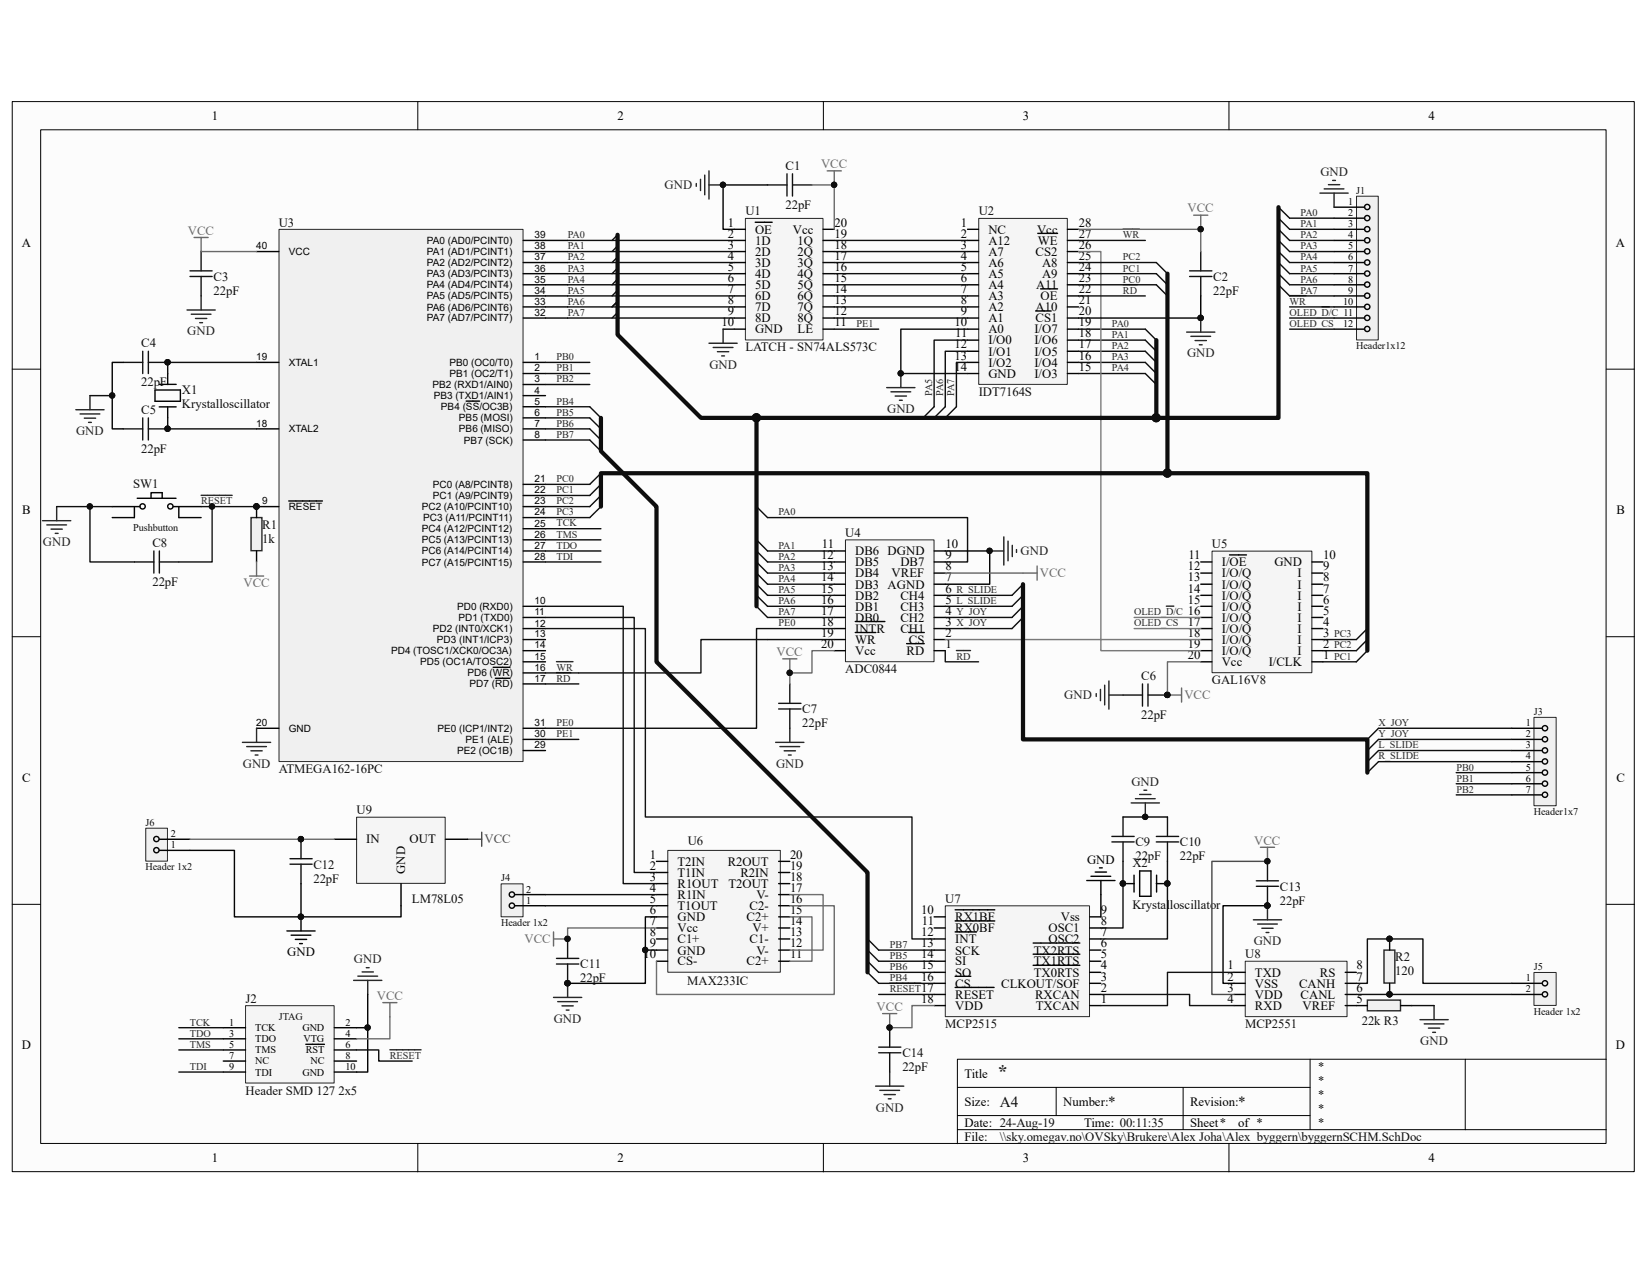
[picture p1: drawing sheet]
<svg xmlns="http://www.w3.org/2000/svg" width="279mm" height="216mm" viewBox="0 0 279 216" stroke-linecap="round" stroke-linejoin="round" font-family="sans-serif">
<path d="M2.1 17.3h275.1v181.4h-275.1z" fill="#fcfcfc"/>
<path d="M2.1 17.2h275.1v181.5h-275.1z" fill="none" stroke="#000" stroke-width=".17"/>
<path d="M6.9 22.1h265.6v171.8h-265.6z" fill="#fcfcfc"/>
<g fill="none" stroke="#000" stroke-width=".17">
<path d="M70.9 17.2v4.8M139.7 17.2v4.8M208.5 17.2v4.8M6.9 22h265.6v171.9h-265.6zM2.1 62.6h4.8M272.5 62.6h4.8M2.1 108h4.8M272.5 108h4.8M2.1 153.4h4.8M272.5 153.4h4.8M222.2 179.6v12M248.6 179.6h-86.2v14.4"/>
<path d="M272.5 179.6h-23.9v12M70.9 194v4.8M139.7 194v4.8M162.4 184.4h59.8M162.4 191.6h110.1M162.4 189.2h59.8M179.2 184.4v4.8M200.7 184.4v7.2M208.5 194v4.8"/>
</g>
<path d="M47.4 38.9h41.3v90.3h-41.3z" fill="#f0f0f0"/>
<path d="M47.3 38.9h41.4v90.3h-41.4z" fill="none" stroke="#262626" stroke-width=".17"/>
<g fill="none" stroke="#000" stroke-width=".24">
<path d="M43.5 42.7h3.8M88.8 42.7h3.7M88.8 53.9h3.7M88.8 52.1h3.7M88.8 50.2h3.7M88.8 48.3h3.7M88.8 46.4h3.7M88.8 44.5h3.7M88.8 40.8h3.7M43.5 72.7h3.8M43.5 61.5h3.8M79.1 68h2.3"/>
<path d="M88.8 70.9h3.7M88.8 72.7h3.7M88.8 74.6h3.7M88.8 61.5h3.7M88.8 63.3h3.7M88.8 65.2h3.7M88.8 67.1h3.7M88.8 69h3.7M43.5 85.9h3.8M49 85h5.7M88.8 85.9h3.7M88.8 82.1h3.7"/>
<path d="M88.8 84h3.7M88.8 87.8h3.7M88.8 89.7h3.7M88.8 91.6h3.7M88.8 93.4h3.7M88.8 95.3h3.7M83.7 113.2h2.8M84 115h2.5M88.8 102.8h3.7M88.8 106.6h3.7M88.8 104.7h3.7M88.8 108.5h3.7"/>
<path d="M88.8 110.4h3.7M88.8 112.2h3.7M88.8 114.1h3.7M88.8 116h3.7M43.5 123.5h3.8M88.8 123.5h3.7M88.8 127.3h3.7M88.8 125.4h3.7"/>
</g>
<circle cx="43.5" cy="85.9" r=".45" fill="#0e0e0e" stroke="#0e0e0e" stroke-width=".17"/>
<path d="M126.5 37.1h13.1v20.6h-13.1z" fill="#f5f5f5"/>
<path d="M126.4 37h13.2v20.7h-13.2z" fill="none" stroke="#262626" stroke-width=".17"/>
<g fill="none" stroke="#000" stroke-width=".24">
<path d="M124.6 38.9h1.8M128.1 37.7h2.9M139.6 38.9h1.9M124.6 40.8h1.8M124.6 42.7h1.8M124.6 44.5h1.8M124.6 46.4h1.8M124.6 48.3h1.8M124.6 50.2h1.8M124.6 52.1h1.8M124.6 53.9h1.8M124.6 55.8h1.8"/>
<path d="M139.6 40.8h1.9M139.6 42.7h1.9M139.6 44.5h1.9M139.6 46.4h1.9M139.6 48.3h1.9M139.6 50.2h1.9M139.6 52.1h1.9M139.6 53.9h1.9M139.6 55.8h1.9M26.3 66.1h4.3v2h-4.3zM27 69h2.9M27 65.2h2.9"/>
<path d="M28.4 63.3v1.9M28.4 69v1.9"/>
</g>
<path d="M140.3 29h2.4M141.5 29v2.4M32.9 40.3h2.4M34.1 40.3v2.4" fill="none" stroke="#6a6a6a" stroke-width=".24"/>
<g fill="#0e0e0e" stroke="#0e0e0e" stroke-width=".17">
<circle cx="141.5" cy="31.3" r=".45"/>
<circle cx="122.6" cy="31.3" r=".45"/>
<circle cx="28.4" cy="61.4" r=".45"/>
<circle cx="28.4" cy="72.7" r=".45"/>
</g>
<g fill="none" stroke="#222" stroke-width=".24">
<path d="M118.1 31.1v.5M118.8 30.4v1.9M119.6 29.7v3.3M120.3 29v4.8M120.3 31.4h2.4M31.7 52.6h4.8M32.4 53.3h3.4M33.2 54h1.9M33.9 54.7h.5M34.1 50.2v2.4M120.3 58.2h4.8M121 58.9h3.3"/>
<path d="M121.7 59.6h1.9M122.7 55.8v2.4M12.9 69.5h4.8M13.6 70.2h3.3M14.3 70.9h1.9M15 71.6h.5M15.3 67.1v2.4M122.4 60.4h.5M41.1 125.9h4.8M41.8 126.6h3.4M42.6 127.3h1.9M43.3 128.1h.5"/>
<path d="M43.5 123.5v2.4"/>
</g>
<path d="M24.2 59.6v3.7M25.2 59.6v3.7M20.9 61.5h3.3M20.9 72.7h3.3M24.2 70.9v3.7M25.2 70.9v3.7M25.2 61.5h3.2M25.2 72.7h3.2" fill="none" stroke="#151515" stroke-width=".24"/>
<path d="M166.1 37.1h15v28.1h-15z" fill="#f5f5f5"/>
<path d="M166 37h15.1v28.2h-15.1z" fill="none" stroke="#262626" stroke-width=".17"/>
<g fill="none" stroke="#000" stroke-width=".24">
<path d="M164.1 38.9h1.9M176.1 39.6h3.3M181.1 38.9h1.9M164.1 40.8h1.9M164.1 42.7h1.9M164.1 44.5h1.9M164.1 46.4h1.9M164.1 48.3h1.9M164.1 50.2h1.9M164.1 52.1h1.9M164.1 53.9h1.9M164.1 55.8h1.9"/>
<path d="M164.1 57.7h1.9M164.1 59.6h1.9M175.7 52.7h2.6M176.5 49h2.9M181.1 40.8h1.9M181.1 42.7h1.9M181.1 44.5h1.9M181.1 46.4h1.9M181.1 48.3h1.9M181.1 50.2h1.9M181.1 52.1h1.9M181.1 53.9h1.9"/>
<path d="M181.1 55.8h1.9M181.1 57.7h1.9M181.1 59.6h1.9M164.1 61.5h1.9M164.1 63.3h1.9M181.1 61.5h1.9M181.1 63.3h1.9"/>
</g>
<path d="M201.3 56.3h4.8M202 57h3.4M202.7 57.8h2M203.5 58.5h.4M203.7 53.9v2.4M150.4 65.7h4.8M151.1 66.5h3.4M151.9 67.2h1.9M152.6 67.9h.5M152.8 63.3v2.4" fill="none" stroke="#222" stroke-width=".24"/>
<g fill="#0e0e0e" stroke="#0e0e0e" stroke-width=".17">
<circle cx="152.8" cy="63.3" r=".45"/>
<circle cx="203.7" cy="53.9" r=".45"/>
<circle cx="203.7" cy="38.9" r=".45"/>
</g>
<path d="M202.5 36.5h2.4M203.7 36.5v2.4" fill="none" stroke="#6a6a6a" stroke-width=".24"/>
<path d="M104.8 39.8l-1 1M104.8 41.7l-1 1M104.8 45.5l-1 .9M104.8 47.3l-1 1M104.8 49.2l-1 1M104.8 51.1l-1 1M104.8 53l-1 .9M104.8 43.6l-1 .9M160.4 69l-1.9 1.9" fill="none" stroke="#0e0e0e" stroke-width=".24"/>
<path d="M143.5 91.6h15v20.6h-15z" fill="#f5f5f5"/>
<path d="M143.4 91.6h15.1v20.6h-15.1z" fill="none" stroke="#262626" stroke-width=".17"/>
<g fill="none" stroke="#000" stroke-width=".24">
<path d="M141.5 99.1h1.9M141.5 97.2h1.9M141.5 95.3h1.9M141.5 93.4h1.9M158.5 99.1h1.9M158.5 97.2h1.9M158.5 95.3h1.9M158.5 93.4h1.9M141.5 110.4h1.9M141.5 108.5h1.9M141.5 106.6h1.9M141.5 104.7h1.9"/>
<path d="M141.5 102.8h1.9M141.5 101h1.9M145.1 107.3h3.5M145.1 105.4h5M153.8 109.2h3M154.2 107.3h2.6M158.5 110.4h1.9M158.5 108.5h1.9M158.5 106.6h1.9M158.5 104.7h1.9M158.5 102.8h1.9M158.5 101h1.9"/>
</g>
<path d="M128.3 91.6l1.9 1.8M128.3 93.4l1.9 1.9M128.3 95.3l1.9 1.9M128.3 97.2l1.9 1.9M128.3 99.1l1.9 1.9M128.3 85.9l1.9 1.9M128.3 101l1.9 1.8M128.3 102.8l1.9 1.9" fill="none" stroke="#0e0e0e" stroke-width=".24"/>
<path d="M167.9 93.4h2.4M170.3 91.1v4.7M171 91.8v3.3M171.7 92.5v1.9M172.4 93.2v.5" fill="none" stroke="#222" stroke-width=".24"/>
<circle cx="167.9" cy="93.4" r=".45" fill="#0e0e0e" stroke="#0e0e0e" stroke-width=".17"/>
<path d="M173.5 97.2h2.4M175.9 96v2.4" fill="none" stroke="#6a6a6a" stroke-width=".24"/>
<path d="M205.7 93.5h16.8v20.6h-16.8z" fill="#f5f5f5"/>
<path d="M205.6 93.5h16.9v20.6h-16.9z" fill="none" stroke="#262626" stroke-width=".17"/>
<g fill="none" stroke="#000" stroke-width=".24">
<path d="M203.7 99.1h1.9M203.7 97.2h1.9M203.7 95.3h1.9M208.6 94.1h2.8M222.6 99.1h1.8M222.6 97.2h1.8M222.6 95.3h1.8M203.7 112.2h1.9M203.7 110.4h1.9M203.7 108.5h1.9M203.7 106.6h1.9M203.7 104.7h1.9"/>
<path d="M203.7 102.8h1.9M203.7 101h1.9M222.6 112.2h1.8M222.6 110.4h1.8M222.6 108.5h1.8M222.6 106.6h1.8M222.6 104.7h1.8M222.6 102.8h1.8M222.6 101h1.8"/>
</g>
<path d="M186 117.6v.5M186.7 116.9v1.9M187.4 116.2v3.4M188.1 115.5v4.8M188.1 117.9h2.4M131.6 125.9h4.8M132.3 126.6h3.4M133 127.3h1.9M133.7 128.1h.5M134 123.5v2.4" fill="none" stroke="#222" stroke-width=".24"/>
<path d="M132.8 111.7h2.4M134 111.7v2.4M198 117.9h2.4M200.4 116.7v2.4" fill="none" stroke="#6a6a6a" stroke-width=".24"/>
<g fill="#0e0e0e" stroke="#0e0e0e" stroke-width=".17">
<circle cx="134" cy="114.1" r=".45"/>
<circle cx="198" cy="117.9" r=".45"/>
</g>
<path d="M113.3 144.3h19.1v20.6h-19.1z" fill="#f5f5f5"/>
<path d="M113.3 144.2h19.1v20.7h-19.1z" fill="none" stroke="#262626" stroke-width=".17"/>
<g fill="none" stroke="#000" stroke-width=".24">
<path d="M111.4 146.1h1.9M111.4 148h1.9M111.4 149.9h1.9M111.4 151.7h1.9M111.4 153.6h1.9M111.4 155.5h1.9M111.4 157.4h1.9M111.4 159.2h1.9M132.1 146.1h1.9M132.1 148h1.9M132.1 149.9h1.9M132.1 151.7h1.9"/>
<path d="M132.1 153.6h1.9M132.1 155.5h1.9M132.1 157.4h1.9M132.1 159.2h1.9M111.4 161.1h1.9M111.4 163h1.9M132.1 161.1h1.9M132.1 163h1.9"/>
</g>
<path d="M93.9 169.2h4.8M94.6 169.9h3.4M95.3 170.6h2M96.1 171.3h.4M96.3 166.8v2.4" fill="none" stroke="#222" stroke-width=".24"/>
<g fill="#0e0e0e" stroke="#0e0e0e" stroke-width=".17">
<circle cx="96.3" cy="166.7" r=".45"/>
<circle cx="96.3" cy="159.2" r=".45"/>
</g>
<path d="M93.9 158.1v2.3M93.9 159.2h2.4" fill="none" stroke="#6a6a6a" stroke-width=".24"/>
<path d="M160.4 153.7h24.4v18.7h-24.4z" fill="#f5f5f5"/>
<path d="M160.4 153.6h24.4v18.8h-24.4z" fill="none" stroke="#262626" stroke-width=".17"/>
<g fill="none" stroke="#000" stroke-width=".24">
<path d="M158.5 159.2h1.9M158.5 157.4h1.9M158.5 155.5h1.9M162 154.3h6.8M162 156.2h6.8M162 158.1h3.6M175.3 159.9h7.9M184.9 159.2h1.9M184.9 157.4h1.9M184.9 155.5h1.9M158.5 170.5h1.9M158.5 168.7h1.9"/>
<path d="M158.5 166.8h1.9M158.5 164.9h1.9M158.5 163h1.9M158.5 161.1h1.9M162 165.6h2.7M162 167.5h6.6M175.3 163.7h7.9M175.3 161.8h7.9M184.9 170.5h1.9M184.9 168.7h1.9M184.9 166.8h1.9M184.9 164.9h1.9"/>
<path d="M184.9 163h1.9M184.9 161.1h1.9"/>
</g>
<path d="M211.3 163.1h17.2v9.3h-17.2z" fill="#f5f5f5"/>
<path d="M211.2 163h17.3v9.4h-17.3z" fill="none" stroke="#262626" stroke-width=".17"/>
<g fill="none" stroke="#000" stroke-width=".24">
<path d="M190.5 149.9h1.9M192.4 148.4v2.9M193.3 147.7h1.9v4.3h-1.9zM196.2 149.9h1.8M196.2 148.4v2.9M209.3 164.9h1.9M209.3 166.8h1.9M209.3 168.7h1.9M209.3 170.5h1.9M228.2 164.9h1.9M228.2 166.8h1.9M228.2 168.7h1.9"/>
<path d="M228.2 170.5h1.9"/>
</g>
<path d="M191.9 136.2h4.8M192.6 135.5h3.4M193.3 134.7h1.9M194.1 134h.4M194.3 136.2v2.4" fill="none" stroke="#222" stroke-width=".24"/>
<g fill="#0e0e0e" stroke="#0e0e0e" stroke-width=".17">
<circle cx="194.3" cy="138.5" r=".45"/>
<circle cx="198" cy="149.8" r=".45"/>
<circle cx="190.5" cy="149.8" r=".45"/>
</g>
<path d="M190.5 138.6v3.3M198 138.6v3.3M188.6 141.9h3.8M188.6 142.8h3.8M190.5 142.8v3.3M196.2 141.9h3.7M196.2 142.8h3.7M198 142.8v3.3" fill="none" stroke="#151515" stroke-width=".24"/>
<path d="M190.5 38.9h2.8M190.5 48.3h2.4M34.1 84h5.3M94.4 112.2h2.8M94.4 114.1h2.4M197.9 102.8h1.2M150.9 166.7h5.3" fill="none" stroke="#262626" stroke-width=".24"/>
<g fill="none" stroke="#0e0e0e" stroke-width=".24">
<path d="M194.3 59.6l1.9 1.9M194.3 57.7l1.9 1.9M194.3 55.8l1.9 1.9M196.2 48.3l1.8 1.9M196.2 46.4l1.8 1.9M196.2 44.5l1.8 1.9M100 69l1.9 1.9M100 70.9l1.9 1.8M100 72.7l1.9 1.9M100 74.6l1.9 1.9M194.3 63.3l1.9 1.9M194.3 61.5l1.9 1.8"/>
<path d="M101.9 80.3l-1.9 1.8M101.9 82.1l-1.9 1.9M101.9 84l-1.9 1.9M101.9 85.9l-1.9 1.9M232 110.4l-1.9 1.8M232 108.5l-1.9 1.9M232 106.6l-1.9 1.9"/>
</g>
<path d="M260.3 121.7h3.7v15h-3.7z" fill="#f0f0f0"/>
<path d="M260.2 121.7h3.8v15h-3.8z" fill="none" stroke="#262626" stroke-width=".17"/>
<g fill="none" stroke="#000" stroke-width=".24">
<path d="M256.5 123.5h5.1M256.5 125.4h5.1M256.5 127.3h5.1M256.5 129.2h5.1M256.5 131h5.1M256.5 132.9h5.1M256.5 134.8h5.1"/>
<circle cx="262.1" cy="129.1" r=".45"/>
<circle cx="262.1" cy="123.5" r=".45"/>
<circle cx="262.1" cy="131" r=".45"/>
<circle cx="262.1" cy="134.8" r=".45"/>
<circle cx="262.1" cy="125.4" r=".45"/>
<circle cx="262.1" cy="127.3" r=".45"/>
<circle cx="262.1" cy="132.9" r=".45"/>
</g>
<path d="M173.5 99.1l-1.8 1.9M173.5 101l-1.8 1.8M173.5 102.8l-1.8 1.9M173.5 104.7l-1.8 1.9M233.9 123.5l-1.9 1.9M233.9 125.4l-1.9 1.9M233.9 127.3l-1.9 1.9M233.9 129.2l-1.9 1.8" fill="none" stroke="#0e0e0e" stroke-width=".24"/>
<path d="M101.9 70.9v5.6l9.5 9.4v26.3l35.8 35.8v16.9" fill="none" stroke="#0e0e0e" stroke-width=".72"/>
<path d="M85 149.9h3.7v5.6h-3.7z" fill="#f0f0f0"/>
<path d="M85 149.9h3.7v5.6h-3.7z" fill="none" stroke="#262626" stroke-width=".17"/>
<g fill="none" stroke="#000" stroke-width=".24">
<path d="M87.3 153.6h5.2M87.3 151.7h5.2"/>
<circle cx="86.8" cy="153.6" r=".45"/>
<circle cx="86.8" cy="151.7" r=".45"/>
</g>
<path d="M260.3 165h3.7v5.5h-3.7z" fill="#f0f0f0"/>
<path d="M260.2 164.9h3.8v5.6h-3.8z" fill="none" stroke="#262626" stroke-width=".17"/>
<g fill="none" stroke="#000" stroke-width=".24">
<path d="M256.5 166.8h5.1M256.5 168.7h5.1"/>
<circle cx="262.1" cy="166.8" r=".45"/>
<circle cx="262.1" cy="168.6" r=".45"/>
</g>
<path d="M234.8 161.1h1.8v5.6h-1.8z" fill-rule="evenodd" fill="#f0f0f0" stroke="#262626" stroke-width=".24"/>
<path d="M235.7 159.2v1.9M235.7 166.8v1.9" fill="none" stroke="#000" stroke-width=".24"/>
<g fill="#0e0e0e" stroke="#0e0e0e" stroke-width=".17">
<circle cx="235.7" cy="168.6" r=".45"/>
<circle cx="235.7" cy="159.2" r=".45"/>
</g>
<path d="M232 169.6h5.6v1.8h-5.6z" fill-rule="evenodd" fill="#f0f0f0" stroke="#262626" stroke-width=".24"/>
<g fill="none" stroke="#000" stroke-width=".24">
<path d="M19 85.9h4.8M22.8 85.9v1.9h-3.8M23.3 84.5h6.6M25.6 84.5v-.9h1.9v.9M29.4 85.9h4.7M30.3 85.9v1.9h3.8M230.1 170.5h1.9M237.6 170.5h1.9"/>
<circle cx="24.2" cy="85.9" r=".45"/>
<circle cx="28.9" cy="85.9" r=".45"/>
</g>
<path d="M7.2 88.3h4.8M7.9 89h3.4M8.7 89.7h1.9M9.4 90.5h.5M9.6 85.9v2.4M240.9 172.9h4.8M241.6 173.7h3.4M242.3 174.4h1.9M243 175.1h.5M243.3 170.5v2.4" fill="none" stroke="#222" stroke-width=".24"/>
<path d="M42.6 87.8h1.8v5.6h-1.8z" fill-rule="evenodd" fill="#f0f0f0" stroke="#262626" stroke-width=".24"/>
<path d="M43.5 85.9v1.9M43.5 93.4v1.9" fill="none" stroke="#000" stroke-width=".24"/>
<g fill="#0e0e0e" stroke="#0e0e0e" stroke-width=".17">
<circle cx="43.5" cy="85.9" r=".45"/>
<circle cx="198" cy="117.9" r=".45"/>
<circle cx="96.3" cy="166.7" r=".45"/>
</g>
<path d="M42.3 97.7h2.4M43.5 95.3v2.4" fill="none" stroke="#6a6a6a" stroke-width=".24"/>
<g fill="none" stroke="#151515" stroke-width=".24">
<path d="M130.2 31.4h3.3M133.5 29.5v3.8M134.4 29.5v3.8M134.4 31.4h3.3M32.2 46.9h3.8M32.2 45.9h3.8M34.1 42.7v3.2M34.1 46.9v3.3M201.8 46.9h3.8M201.8 45.9h3.8M203.7 42.7v3.2M203.7 46.9v3.3"/>
<path d="M132.1 119.3h3.8M134 116v3.3M190.5 117.9h3.3M193.8 116v3.8M194.7 116v3.8M194.7 117.9h3.3M132.1 120.2h3.8M134 120.2v3.3M96.3 159.2v3.3M94.4 163.5h3.8M94.4 162.5h3.8M96.3 163.5v3.3"/>
</g>
<path d="M41.7 170.6h15v13.1h-15z" fill="#f5f5f5"/>
<path d="M41.7 170.6h15v13.1h-15z" fill="none" stroke="#262626" stroke-width=".17"/>
<path d="M37.9 174.3h3.8M37.9 176.2h3.8M37.9 178.1h3.8M37.9 180h3.8M51.9 177.1h3.1M56.7 174.3h3.8M56.7 176.2h3.8M56.7 178.1h3.8M56.7 180h3.8M37.9 181.8h3.8M56.7 181.8h3.8" fill="none" stroke="#000" stroke-width=".24"/>
<path d="M60 166.3h4.8M60.7 165.6h3.4M61.4 164.8h1.9M62.1 164.1h.5M62.4 166.3v2.4" fill="none" stroke="#222" stroke-width=".24"/>
<path d="M66.1 178h5.3" fill="none" stroke="#262626" stroke-width=".24"/>
<path d="M64.9 170h2.4M66.1 170v2.4" fill="none" stroke="#6a6a6a" stroke-width=".24"/>
<path d="M24.8 140.5h3.6v5.5h-3.6z" fill="#f0f0f0"/>
<path d="M24.7 140.5h3.7v5.5h-3.7z" fill="none" stroke="#262626" stroke-width=".17"/>
<g fill="none" stroke="#000" stroke-width=".24">
<path d="M27 144.2h5.2M27 142.3h5.2"/>
<circle cx="26.5" cy="142.3" r=".45"/>
<circle cx="26.5" cy="144.2" r=".45"/>
</g>
<path d="M49.2 146.6h3.8M49.2 145.6h3.8M51.1 142.3v3.3M51.1 146.6v3.3" fill="none" stroke="#151515" stroke-width=".24"/>
<circle cx="51" cy="142.3" r=".45" fill="#0e0e0e" stroke="#0e0e0e" stroke-width=".17"/>
<path d="M230.2 33.3h3.6v24.4h-3.6z" fill="#f0f0f0"/>
<path d="M230.1 33.3h3.7v24.4h-3.7z" fill="none" stroke="#262626" stroke-width=".17"/>
<g fill="none" stroke="#000" stroke-width=".24">
<path d="M226.3 35.1h5.2M226.3 37h5.2M226.3 38.9h5.2M226.3 40.8h5.2M226.3 42.7h5.2M226.3 44.5h5.2M226.3 46.4h5.2M226.3 48.3h5.2M226.3 50.2h5.2M226.3 52.1h5.2M226.3 53.9h5.2M226.3 55.8h5.2"/>
<circle cx="231.9" cy="35.1" r=".45"/>
<circle cx="231.9" cy="37" r=".45"/>
<circle cx="231.9" cy="38.9" r=".45"/>
<circle cx="231.9" cy="55.8" r=".45"/>
<circle cx="231.9" cy="40.8" r=".45"/>
<circle cx="231.9" cy="46.4" r=".45"/>
<circle cx="231.9" cy="50.2" r=".45"/>
<circle cx="231.9" cy="52" r=".45"/>
<circle cx="231.9" cy="42.6" r=".45"/>
<circle cx="231.9" cy="44.5" r=".45"/>
<circle cx="231.9" cy="53.9" r=".45"/>
<circle cx="231.9" cy="48.3" r=".45"/>
</g>
<path d="M216.9 35.1l1.9 1.9M216.9 37l1.9 1.9M216.9 38.9l1.9 1.9M216.9 40.8l1.9 1.9M216.9 42.7l1.9 1.8M216.9 44.5l1.9 1.9M216.9 46.4l1.9 1.9M216.9 48.3l1.9 1.9M147.2 159.2l1.9 1.9M147.2 161.1l1.9 1.9M147.2 163l1.9 1.9M147.2 164.9l1.9 1.9" fill="none" stroke="#0e0e0e" stroke-width=".24"/>
<path d="M223.9 32.8h4.8M224.6 32h3.4M225.4 31.3h1.9M226.1 30.6h.5M226.3 32.8v2.3" fill="none" stroke="#222" stroke-width=".24"/>
<path d="M218.8 50.1h2.7M224.3 52h1.2" fill="none" stroke="#262626" stroke-width=".24"/>
<path d="M79.3 142.3h2.4M81.7 141.1v2.4" fill="none" stroke="#4c4c4c" stroke-width=".24"/>
<path d="M60.5 138.6h15v11.2h-15z" fill="#f5f5f5"/>
<path d="M60.5 138.6h15v11.2h-15z" fill="none" stroke="#262626" stroke-width=".17"/>
<g fill="none" stroke="#000" stroke-width=".24">
<path d="M130.2 31.4h-7.5v7.5h1.9M92.5 53.9h3.8M92.5 52.1h3.8M92.5 50.2h3.8M92.5 48.3h3.8M92.5 46.4h3.8M92.5 44.5h3.8M92.5 42.7h3.8M92.5 40.8h3.8M203.7 50.2v3.7h-20.7M20.9 61.5h-1.9v11.2h1.9M160.4 93.4h7.5v5.7h-7.5"/>
<path d="M190.5 138.6h7.5M32.2 144.2h7.6v11.3h28.2v-5.6M48.7 157.9h4.8M49.4 158.6h3.3M50.1 159.3h1.9M51.1 149.9v8M56.7 142.3h3.8M75.6 142.3h3.7M111.4 155.5h-1.9v5.6M184.4 149.3h4.7M185.1 148.6h3.3M185.8 147.9h1.9"/>
<path d="M186.5 147.2h.5M186.8 149.3v6.2M215 153.6h-7.5v13.2h1.8M50.8 160h.5M62.4 168.7v5.6h-1.9M62.4 174.3v7.5h-1.9M111.4 161.1h-1.9v5.7h-13.2"/>
</g>
<g fill="#0e0e0e" stroke="#0e0e0e" stroke-width=".17">
<circle cx="51" cy="155.5" r=".45"/>
<circle cx="215" cy="153.6" r=".45"/>
<circle cx="215" cy="146.1" r=".45"/>
<circle cx="150.9" cy="174.3" r=".45"/>
<circle cx="122.6" cy="31.3" r=".45"/>
<circle cx="141.5" cy="31.3" r=".45"/>
<circle cx="19" cy="67.1" r=".45"/>
<circle cx="152.8" cy="63.3" r=".45"/>
<circle cx="167.9" cy="93.4" r=".45"/>
<circle cx="134" cy="114.1" r=".45"/>
<circle cx="96.3" cy="159.2" r=".45"/>
<circle cx="198" cy="149.8" r=".45"/>
<circle cx="190.5" cy="149.8" r=".45"/>
<circle cx="43.5" cy="85.9" r=".45"/>
<circle cx="36" cy="85.9" r=".45"/>
<circle cx="203.7" cy="53.9" r=".45"/>
<circle cx="96.3" cy="166.7" r=".45"/>
<circle cx="109.5" cy="161.1" r=".45"/>
<circle cx="28.4" cy="72.7" r=".45"/>
<circle cx="28.4" cy="61.4" r=".45"/>
<circle cx="198" cy="117.9" r=".45"/>
<circle cx="235.7" cy="168.6" r=".45"/>
<circle cx="15.2" cy="85.9" r=".45"/>
<circle cx="203.7" cy="38.9" r=".45"/>
<circle cx="62.4" cy="174.3" r=".45"/>
<circle cx="51" cy="142.3" r=".45"/>
<circle cx="235.7" cy="159.2" r=".45"/>
<circle cx="194.3" cy="138.5" r=".45"/>
<circle cx="198" cy="80.2" r=".69"/>
<circle cx="128.3" cy="70.8" r=".69"/>
<circle cx="196.1" cy="70.8" r=".69"/>
</g>
<g fill="none" stroke="#151515" stroke-width=".24">
<path d="M15.3 85.9v9.4h10.8M26.1 93.4v3.8M27 93.4v3.8M36 85.9v9.4h-9M92.5 106.6h17v32h45.2v20.6h3.8M130.2 108.5h-11.3v5.6h-20.7M160.4 110.4v1.8h5.6M213.1 150.3h3.8M213.1 149.4h3.8M215 146.1v3.3M215 150.3v3.3M149.1 178.5h3.7"/>
<path d="M149.1 177.6h3.7M150.9 174.3v3.3M150.9 178.5v3.3M186.8 168.7h15v1.8h7.5M209.3 164.9h-11.3v5.6h-11.2"/>
</g>
<path d="M212.6 156h4.8M213.3 156.7h3.4M214.1 157.4h1.9M214.8 158.1h.5M215 153.6v2.4M148.5 184.2h4.8M149.3 184.9h3.3M150 185.6h1.9M150.7 186.4h.5M150.9 181.8v2.4" fill="none" stroke="#222" stroke-width=".24"/>
<g fill="none" stroke="#6a6a6a" stroke-width=".24">
<path d="M137.7 31.4h3.8v7.5M183 38.9h20.7v3.8M34.1 42.7h9.4M160.4 97.2h13.1M141.5 110.4h-3.8v3.7h-3.7v1.9M203.7 112.2h-5.7v5.7M32.2 142.3h24.5M111.4 157.4h-15.1v1.8M213.8 143.7h2.4M215 143.7v2.4M66.1 172.4v3.8h-5.6M149.7 171.9h2.4"/>
<path d="M158.5 170.5h-3.8v3.8h-3.8v-2.4"/>
</g>
<path d="M162.2 110.3h2.4" fill="none" stroke="#262626" stroke-width=".24"/>
<g fill="none" stroke="#0e0e0e" stroke-width=".24">
<path d="M218.8 38.9h7.5M218.8 37h7.5M96.3 40.8h28.3M96.3 42.7h28.3M96.3 44.5h28.3M96.3 46.4h28.3M96.3 48.3h28.3M96.3 50.2h28.3M96.3 52.1h28.3M96.3 53.9h28.3M122.7 55.8h1.9M141.5 55.8h7.6"/>
<path d="M141.5 40.8h22.6M141.5 42.7h22.6M141.5 44.5h22.6M141.5 46.4h22.6M141.5 48.3h22.6M141.5 50.2h22.6M141.5 52.1h22.6M141.5 53.9h22.6M164.1 55.8h-11.3v7.5h11.3M164.1 59.6h-3.7v9.4M164.1 57.7h-5.6v11.3l-1.9 1.9M183 55.8h11.3"/>
<path d="M183 40.8h11.3M183 44.5h13.2M183 46.4h13.2M183 48.3h13.2M183 50.2h11.3M183 59.6h11.3M183 57.7h11.3M218.8 55.8h7.5M218.8 40.8h7.5M218.8 42.7h7.5M218.8 44.5h7.5M218.8 46.4h7.5"/>
<path d="M218.8 48.3h7.5M218.8 50.2h7.5M218.8 52.1h7.5M218.8 53.9h7.5M15.3 67.1h3.7M28.4 70.9v1.8h15.1M43.5 61.5h-15.1v1.8M92.5 63.3h7.5M92.5 61.5h7.5M92.5 74.6h7.5M92.5 72.7h7.5M92.5 70.9h7.5"/>
<path d="M92.5 69h7.5M92.5 65.2h7.5M164.1 61.5h-1.9v7.5l-1.8 1.9M183 63.3h11.3M183 61.5h11.3M9.6 85.9h9.4M34.1 85.9h9.4M92.5 93.4h9.4M92.5 95.3h9.4M92.5 82.1h7.5M92.5 84h7.5M92.5 85.9h7.5"/>
<path d="M92.5 87.8h7.5M92.5 89.7h9.4M92.5 91.6h9.4M130.2 87.8h33.9v7.5h-3.7M130.2 93.4h11.3M130.2 95.3h11.3M130.2 97.2h11.3M130.2 99.1h11.3M92.5 104.7h15.1v43.3h3.8M92.5 102.8h13.2v47.1h5.7M92.5 114.1h5.7M92.5 116h5.7"/>
<path d="M130.2 101h11.3M130.2 102.8h11.3M130.2 104.7h11.3M130.2 108.5h11.3M141.5 106.6h-13.2v16.9h-35.8M160.4 101h11.3M160.4 102.8h11.3M160.4 104.7h11.3M160.4 106.6h11.3M224.4 112.2h5.7M224.4 110.4h5.7M224.4 108.5h5.7"/>
<path d="M92.5 125.4h5.7M233.9 125.4h22.6M233.9 123.5h22.6M233.9 127.3h22.6M233.9 129.2h22.6M247 131h9.5M247 132.9h9.5M247 134.8h9.5M92.5 151.7h18.9M92.5 153.6h18.9M190.5 146.1v11.3h-3.7M198 146.1v13.1h-11.2"/>
<path d="M30.3 174.3h7.6M30.3 176.2h7.6M30.3 178.1h7.6M60.5 178.1h3.7v1.9h5.7M149.1 168.7h9.4M149.1 166.8h9.4M149.1 164.9h9.4M149.1 163h9.4M149.1 161.1h9.4M230.1 168.7h26.4M230.1 166.8h1.9v-7.6h9.4v7.6h15.1M239.5 170.5h3.8"/>
<path d="M30.3 181.8h7.6"/>
</g>
<path d="M183 42.7h3.8v67.7h16.9M160.4 108.5h43.3M192.4 106.6h11.3M192.4 104.7h11.3" fill="none" stroke="#787878" stroke-width=".24"/>
<path d="M134 151.7h5.6v9.4h-5.6M134 153.6h7.5v15.1h-30.1v-5.7M134 155.5h3.7v7.5h-3.7" fill="none" stroke="#6c6c6c" stroke-width=".24"/>
<path d="M215 146.1h-9.4v22.6h3.7" fill="none" stroke="#4c4c4c" stroke-width=".24"/>
<path d="M104.8 39.8v17l14.1 14.1h77.3v-13.2M216.9 35.1v35.8h-20.7M198 46.4v33.9M128.3 70.9v31.9M101.9 85.9v-5.6h130.1v30.1M173.5 99.1v26.3h58.5v5.6" fill="none" stroke="#0e0e0e" stroke-width=".72"/>
<text font-size="3.2" fill="#262626" x="169.1" y="182.8">*</text>
<g font-size="2.6" fill="#0e0e0e">
<text x="169.6" y="187.7">A4</text>
<text x="188" y="187.7">*</text>
<text x="210" y="187.7">*</text>
</g>
<g font-size="2.2">
<text x="35.9" y="20.4">1</text>
<text x="104.7" y="20.4">2</text>
<text x="173.5" y="20.4">3</text>
<text x="242.4" y="20.4">4</text>
<text x="3.7" y="41.8">A</text>
<text x="123.4" y="38.4">1</text>
<text x="123.4" y="40.3">2</text>
<text x="128.1" y="39.6">OE</text>
<text x="128.1" y="41.5">1D</text>
<text x="134.5" y="39.6">Vcc</text>
<text x="135.3" y="41.5">1Q</text>
<text x="141.6" y="40.3">19</text>
<text x="141.6" y="38.4">20</text>
<text x="163" y="38.4">1</text>
<text x="163" y="40.3">2</text>
<text x="167.7" y="39.6">NC</text>
<text x="167.7" y="41.5">A12</text>
<text x="175.9" y="39.6">Vcc</text>
<text x="176.1" y="41.5">WE</text>
<text x="183" y="40.3">27</text>
<text x="183" y="38.4">28</text>
<text x="274.1" y="41.8">A</text>
<text x="123.4" y="42.2">3</text>
<text x="123.4" y="44.1">4</text>
<text x="123.4" y="45.9">5</text>
<text x="123.4" y="47.8">6</text>
<text x="128.1" y="43.4">2D</text>
<text x="128.1" y="45.3">3D</text>
<text x="128.1" y="47.2">4D</text>
<text x="135.3" y="47.2">4Q</text>
<text x="135.3" y="45.3">3Q</text>
<text x="135.3" y="43.4">2Q</text>
<text x="141.6" y="47.8">15</text>
<text x="141.6" y="45.9">16</text>
<text x="141.6" y="44.1">17</text>
<text x="141.6" y="42.2">18</text>
<text x="163" y="42.2">3</text>
<text x="163" y="44.1">4</text>
<text x="163" y="45.9">5</text>
<text x="163" y="47.8">6</text>
<text x="167.7" y="43.4">A7</text>
<text x="167.7" y="45.3">A6</text>
<text x="167.7" y="47.2">A5</text>
<text x="175.7" y="43.4">CS2</text>
<text x="176.8" y="47.2">A9</text>
<text x="176.8" y="45.3">A8</text>
<text x="183" y="47.8">23</text>
<text x="183" y="45.9">24</text>
<text x="183" y="44.1">25</text>
<text x="183" y="42.2">26</text>
<text x="123.4" y="49.7">7</text>
<text x="123.4" y="51.6">8</text>
<text x="123.4" y="53.5">9</text>
<text x="128.1" y="49">5D</text>
<text x="128.1" y="50.9">6D</text>
<text x="128.1" y="52.8">7D</text>
<text x="135.3" y="52.8">7Q</text>
<text x="135.3" y="50.9">6Q</text>
<text x="135.3" y="49">5Q</text>
<text x="141.6" y="53.5">12</text>
<text x="141.6" y="51.6">13</text>
<text x="141.6" y="49.7">14</text>
<text x="163" y="49.7">7</text>
<text x="163" y="51.6">8</text>
<text x="163" y="53.5">9</text>
<text x="167.7" y="49">A4</text>
<text x="167.7" y="50.9">A3</text>
<text x="167.7" y="52.8">A2</text>
<text x="175.7" y="52.8">A10</text>
<text x="175.8" y="49">A11</text>
<text x="176.5" y="50.9">OE</text>
<text x="183" y="53.5">20</text>
<text x="183" y="51.6">21</text>
<text x="183" y="49.7">22</text>
<text x="122.4" y="55.4">10</text>
<text x="128.1" y="54.7">8D</text>
<text x="128.1" y="56.6">GND</text>
<text x="135.3" y="56.6">LE</text>
<text x="135.3" y="54.7">8Q</text>
<text x="141.6" y="55.4">11</text>
<text x="161.9" y="55.4">10</text>
<text x="161.9" y="59.1">12</text>
<text x="162" y="57.2">11</text>
<text x="167.7" y="54.7">A1</text>
<text x="167.7" y="56.6">A0</text>
<text x="167.7" y="58.4">I/O0</text>
<text x="175.5" y="58.4">I/O6</text>
<text x="175.5" y="56.6">I/O7</text>
<text x="175.7" y="54.7">CS1</text>
<text x="183" y="59.1">17</text>
<text x="183" y="57.2">18</text>
<text x="183" y="55.4">19</text>
<text x="161.9" y="61">13</text>
<text x="161.9" y="62.9">14</text>
<text x="167.7" y="60.3">I/O1</text>
<text x="167.7" y="62.2">I/O2</text>
<text x="167.7" y="64.1">GND</text>
<text x="175.5" y="64.1">I/O3</text>
<text x="175.5" y="62.2">I/O4</text>
<text x="175.5" y="60.3">I/O5</text>
<text x="183" y="62.9">15</text>
<text x="183" y="61">16</text>
<text x="3.8" y="87.2">B</text>
<text x="274.2" y="87.2">B</text>
<text x="139.3" y="94.8">12</text>
<text x="139.4" y="93">11</text>
<text x="145.1" y="94.1">DB6 DGND</text>
<text x="160.4" y="94.8">9</text>
<text x="160.4" y="93">10</text>
<text x="201.6" y="94.8">11</text>
<text x="224.5" y="94.8">10</text>
<text x="139.3" y="96.7">13</text>
<text x="139.3" y="98.6">14</text>
<text x="139.3" y="100.5">15</text>
<text x="145.1" y="96.1">DB5</text>
<text x="145.1" y="97.9">DB4</text>
<text x="145.1" y="99.8">DB3 AGND</text>
<text x="145.1" y="101.7">DB2</text>
<text x="151.3" y="97.9">VREF</text>
<text x="152.7" y="101.7">CH4</text>
<text x="152.7" y="96.1">DB7</text>
<text x="160.4" y="100.5">6</text>
<text x="160.4" y="98.6">7</text>
<text x="160.4" y="96.7">8</text>
<text x="201.5" y="96.7">12</text>
<text x="201.5" y="98.6">13</text>
<text x="201.5" y="100.5">14</text>
<text x="207.3" y="96.1">I/OE</text>
<text x="207.3" y="97.9">I/O/Q</text>
<text x="207.3" y="99.8">I/O/Q</text>
<text x="207.3" y="101.7">I/O/Q</text>
<text x="216.2" y="96.1">GND</text>
<text x="220.1" y="101.7">I</text>
<text x="220.1" y="99.8">I</text>
<text x="220.1" y="97.9">I</text>
<text x="224.5" y="100.5">7</text>
<text x="224.5" y="98.6">8</text>
<text x="224.5" y="96.7">9</text>
<text x="139.3" y="102.4">16</text>
<text x="139.3" y="104.3">17</text>
<text x="139.3" y="106.1">18</text>
<text x="139.3" y="108">19</text>
<text x="145.1" y="103.5">DB1</text>
<text x="145.1" y="105.5">DB0</text>
<text x="145.1" y="107.3">INTR</text>
<text x="152.7" y="107.3">CH1</text>
<text x="152.7" y="105.5">CH2</text>
<text x="152.7" y="103.5">CH3</text>
<text x="160.4" y="108">2</text>
<text x="160.4" y="106.1">3</text>
<text x="160.4" y="104.3">4</text>
<text x="160.4" y="102.4">5</text>
<text x="201.5" y="102.4">15</text>
<text x="201.5" y="104.3">16</text>
<text x="201.5" y="106.1">17</text>
<text x="201.5" y="108">18</text>
<text x="207.3" y="103.5">I/O/Q</text>
<text x="207.3" y="105.5">I/O/Q</text>
<text x="207.3" y="107.3">I/O/Q</text>
<text x="220.1" y="107.3">I</text>
<text x="220.1" y="105.5">I</text>
<text x="220.1" y="103.5">I</text>
<text x="224.5" y="108">3</text>
<text x="224.5" y="106.1">4</text>
<text x="224.5" y="104.3">5</text>
<text x="224.5" y="102.4">6</text>
<text x="139.3" y="109.9">20</text>
<text x="145.1" y="109.2">WR</text>
<text x="145.1" y="111.1">Vcc</text>
<text x="153.8" y="111.1">RD</text>
<text x="154.2" y="109.2">CS</text>
<text x="160.4" y="109.9">1</text>
<text x="201.5" y="109.9">19</text>
<text x="201.5" y="111.8">20</text>
<text x="207.3" y="109.2">I/O/Q</text>
<text x="207.3" y="111.1">I/O/Q</text>
<text x="207.3" y="113">Vcc</text>
<text x="215.2" y="113">I/CLK</text>
<text x="220.1" y="111.1">I</text>
<text x="220.1" y="109.2">I</text>
<text x="224.5" y="111.8">1</text>
<text x="224.5" y="109.9">2</text>
<text x="3.8" y="132.6">C</text>
<text x="274.2" y="132.6">C</text>
<text x="62.1" y="143">IN</text>
<text x="69.5" y="143">OUT</text>
<text x="68.7" y="148.2" transform="rotate(-90 68.7 148.2)">GND</text>
<text x="110.2" y="145.6">1</text>
<text x="110.2" y="147.5">2</text>
<text x="110.2" y="149.4">3</text>
<text x="114.9" y="146.8">T2IN</text>
<text x="114.9" y="148.7">T1IN</text>
<text x="123.4" y="146.8">R2OUT</text>
<text x="125.6" y="148.7">R2IN</text>
<text x="134" y="149.4">18</text>
<text x="134" y="147.5">19</text>
<text x="134" y="145.6">20</text>
<text x="184.4" y="146.5">GND</text>
<text x="110.2" y="151.3">4</text>
<text x="110.2" y="153.2">5</text>
<text x="110.2" y="155">6</text>
<text x="114.9" y="150.6">R1OUT</text>
<text x="114.9" y="152.5">R1IN</text>
<text x="114.9" y="154.3">T1OUT</text>
<text x="123.6" y="150.6">T2OUT</text>
<text x="127.2" y="154.3">C2-</text>
<text x="128.4" y="152.5">V-</text>
<text x="134" y="155">15</text>
<text x="134" y="153.2">16</text>
<text x="134" y="151.3">17</text>
<text x="156.3" y="155">10</text>
<text x="186.8" y="155">9</text>
<text x="110.2" y="156.9">7</text>
<text x="110.2" y="158.8">8</text>
<text x="110.2" y="160.7">9</text>
<text x="114.9" y="156.2">GND</text>
<text x="114.9" y="158.1">Vcc</text>
<text x="114.9" y="160">C1+</text>
<text x="114.9" y="161.9">GND</text>
<text x="126.7" y="156.2">C2+</text>
<text x="127.2" y="160">C1-</text>
<text x="127.6" y="158.1">V+</text>
<text x="128.4" y="161.9">V-</text>
<text x="134" y="160.7">12</text>
<text x="134" y="158.8">13</text>
<text x="134" y="156.9">14</text>
<text x="156.3" y="158.8">12</text>
<text x="156.3" y="160.7">13</text>
<text x="156.4" y="156.9">11</text>
<text x="162.1" y="156.2">RX1BF</text>
<text x="162.1" y="158.1">RX0BF</text>
<text x="162.1" y="160">INT</text>
<text x="162.1" y="161.9">SCK</text>
<text x="175.4" y="161.9">TX2RTS</text>
<text x="177.9" y="160">OSC2</text>
<text x="177.9" y="158.1">OSC1</text>
<text x="180" y="156.2">Vss</text>
<text x="186.8" y="160.7">6</text>
<text x="186.8" y="158.8">7</text>
<text x="186.8" y="156.9">8</text>
<text x="48.7" y="162.2">GND</text>
<text x="109.2" y="162.6">10</text>
<text x="114.9" y="163.7">CS-</text>
<text x="126.7" y="163.7">C2+</text>
<text x="134" y="162.6">11</text>
<text x="156.3" y="162.6">14</text>
<text x="156.3" y="164.4">15</text>
<text x="156.3" y="166.3">16</text>
<text x="162.1" y="163.7">SI</text>
<text x="162.1" y="165.7">SO</text>
<text x="162.1" y="167.5">CS</text>
<text x="169.8" y="167.5">CLKOUT/SOF</text>
<text x="175.4" y="165.7">TX0RTS</text>
<text x="175.4" y="163.7">TX1RTS</text>
<text x="186.8" y="166.3">3</text>
<text x="186.8" y="164.4">4</text>
<text x="186.8" y="162.6">5</text>
<text x="208.2" y="164.4">1</text>
<text x="208.2" y="166.3">2</text>
<text x="212.9" y="165.7">TXD</text>
<text x="212.9" y="167.5">VSS</text>
<text x="220.4" y="167.5">CANH</text>
<text x="223.9" y="165.7">RS</text>
<text x="230.1" y="166.3">7</text>
<text x="230.1" y="164.4">8</text>
<text x="156.3" y="168.2">17</text>
<text x="156.3" y="170.1">18</text>
<text x="162.1" y="169.4">RESET</text>
<text x="162.1" y="171.3">VDD</text>
<text x="175.6" y="169.4">RXCAN</text>
<text x="175.7" y="171.3">TXCAN</text>
<text x="186.8" y="170.1">1</text>
<text x="186.8" y="168.2">2</text>
<text x="208.2" y="168.2">3</text>
<text x="208.2" y="170.1">4</text>
<text x="212.9" y="169.4">VDD</text>
<text x="212.9" y="171.3">RXD</text>
<text x="220.6" y="169.4">CANL</text>
<text x="221" y="171.3">VREF</text>
<text x="230.1" y="170.1">5</text>
<text x="230.1" y="168.2">6</text>
<text x="3.7" y="178">D</text>
<text x="274.1" y="178">D</text>
<text x="163.6" y="182.8">Title</text>
<text x="163.6" y="187.5">Size:</text>
<text x="163.6" y="191.1">Date: 24-Aug-19</text>
<text x="180.4" y="187.5">Number:</text>
<text x="183.9" y="191.1">Time: 00:11:35</text>
<text x="201.9" y="187.5">Revision:</text>
<text x="201.9" y="191.1">Sheet*</text>
<text x="210.1" y="191.1">of *</text>
<text x="35.9" y="197.1">1</text>
<text x="104.7" y="197.1">2</text>
<text x="163.6" y="193.5">File:</text>
<text x="173.5" y="197.1">3</text>
<text x="242.4" y="197.1">4</text>
</g>
<g font-size="2.2" fill="#0e0e0e">
<text x="133.3" y="28.8">C1</text>
<text x="133.3" y="35.4">22pF</text>
<text x="47.3" y="38.4">U3</text>
<text x="126.4" y="36.5">U1</text>
<text x="166" y="36.5">U2</text>
<text x="36.2" y="47.6">C3</text>
<text x="205.8" y="47.6">C2</text>
<text x="36.2" y="50">22pF</text>
<text x="205.8" y="50">22pF</text>
<text x="24" y="58.9">C4</text>
<text x="126.4" y="59.6">LATCH - SN74ALS573C</text>
<text x="24" y="65.5">22pF</text>
<text x="24" y="70.1">C5</text>
<text x="30.9" y="66.9">X1</text>
<text x="30.9" y="69.3">Krystalloscillator</text>
<text x="166" y="67.1">IDT7164S</text>
<text x="24" y="76.8">22pF</text>
<text x="22.6" y="82.8">SW1</text>
<text x="44.5" y="89.7">R1</text>
<text x="25.9" y="92.7">C8</text>
<text x="44.5" y="92.1">1k</text>
<text x="143.4" y="91.1">U4</text>
<text x="205.6" y="93">U5</text>
<text x="25.9" y="99.4">22pF</text>
<text x="143.4" y="114.2">ADC0844</text>
<text x="193.6" y="115.3">C6</text>
<text x="205.6" y="116">GAL16V8</text>
<text x="136.1" y="121">C7</text>
<text x="136.1" y="123.4">22pF</text>
<text x="193.6" y="121.9">22pF</text>
<text x="47.3" y="131.1">ATMEGA162-16PC</text>
<text x="60.5" y="138.1">U9</text>
<text x="116.7" y="143.3">U6</text>
<text x="192.6" y="143.6">C9</text>
<text x="200.2" y="143.6">C10</text>
<text x="53.2" y="147.3">C12</text>
<text x="53.2" y="149.7">22pF</text>
<text x="192.1" y="147">X2</text>
<text x="192.6" y="145.9">22pF</text>
<text x="200.2" y="145.9">22pF</text>
<text x="69.9" y="153.2">LM78L05</text>
<text x="160.4" y="153.2">U7</text>
<text x="192.1" y="154.2">Krystalloscillator</text>
<text x="217.1" y="151.1">C13</text>
<text x="217.1" y="153.5">22pF</text>
<text x="98.4" y="164.3">C11</text>
<text x="98.4" y="166.6">22pF</text>
<text x="116.6" y="167.1">MAX233IC</text>
<text x="211.2" y="162.6">U8</text>
<text x="236.7" y="163.1">R2</text>
<text x="236.7" y="165.4">120</text>
<text x="41.7" y="170.1">J2</text>
<text x="231" y="173.8">22k R3</text>
<text x="153.1" y="179.3">C14</text>
<text x="160.4" y="174.3">MCP2515</text>
<text x="211.2" y="174.3">MCP2551</text>
<text x="41.7" y="185.6">Header SMD 127 2x5</text>
<text x="153.1" y="181.7">22pF</text>
<text x="223.4" y="181.6">*</text>
<text x="223.4" y="183.9">*</text>
<text x="223.4" y="186.4">*</text>
<text x="223.4" y="188.7">*</text>
<text x="223.4" y="191.1">*</text>
<text x="169.6" y="193.5">\\sky.omegav.no\OVSky\Brukere\Alex Joha\Alex_byggern\byggernSCHM.SchDoc</text>
</g>
<g font-size="2.2" fill="#6a6a6a">
<text x="139.3" y="28.5">VCC</text>
<text x="31.9" y="39.8">VCC</text>
<text x="201.5" y="36">VCC</text>
<text x="41.3" y="99.6">VCC</text>
<text x="176.4" y="97.9">VCC</text>
<text x="131.7" y="111.3">VCC</text>
<text x="200.9" y="118.6">VCC</text>
<text x="212.8" y="143.3">VCC</text>
<text x="89" y="160">VCC</text>
<text x="63.9" y="169.6">VCC</text>
<text x="148.7" y="171.4">VCC</text>
</g>
<g font-size="2.2" fill="#222">
<text x="224" y="29.9">GND</text>
<text x="112.7" y="32.1">GND</text>
<text x="31.7" y="56.9">GND</text>
<text x="120.4" y="62.5">GND</text>
<text x="201.4" y="60.6">GND</text>
<text x="150.5" y="70.1">GND</text>
<text x="12.9" y="73.8">GND</text>
<text x="7.3" y="92.6">GND</text>
<text x="173.1" y="94.1">GND</text>
<text x="180.6" y="118.6">GND</text>
<text x="41.2" y="130.2">GND</text>
<text x="131.7" y="130.2">GND</text>
<text x="191.9" y="133.3">GND</text>
<text x="212.7" y="160.3">GND</text>
<text x="60" y="163.4">GND</text>
<text x="93.9" y="173.5">GND</text>
<text x="240.9" y="177.2">GND</text>
<text x="148.6" y="188.5">GND</text>
</g>
<text font-size="2.2" fill="#4c4c4c" x="82.2" y="143">VCC</text>
<g font-size="1.7">
<text x="228.7" y="34.8">1</text>
<text x="72.4" y="41.4">PA0 (AD0/PCINT0)</text>
<text x="90.7" y="40.4">39</text>
<text x="228.7" y="36.6">2</text>
<text x="228.7" y="38.5">3</text>
<text x="228.7" y="40.4">4</text>
<text x="43.5" y="42.3">40</text>
<text x="49" y="43.3">VCC</text>
<text x="72.4" y="47">PA3 (AD3/PCINT3)</text>
<text x="72.4" y="45.1">PA2 (AD2/PCINT2)</text>
<text x="72.4" y="43.3">PA1 (AD1/PCINT1)</text>
<text x="90.7" y="47.9">35</text>
<text x="90.7" y="46.1">36</text>
<text x="90.7" y="44.2">37</text>
<text x="90.7" y="42.3">38</text>
<text x="228.7" y="42.3">5</text>
<text x="228.7" y="44.2">6</text>
<text x="228.7" y="46.1">7</text>
<text x="228.7" y="47.9">8</text>
<text x="72.4" y="52.7">PA6 (AD6/PCINT6)</text>
<text x="72.4" y="50.8">PA5 (AD5/PCINT5)</text>
<text x="72.4" y="48.9">PA4 (AD4/PCINT4)</text>
<text x="90.7" y="53.6">32</text>
<text x="90.7" y="51.7">33</text>
<text x="90.7" y="49.8">34</text>
<text x="227.8" y="51.7">10</text>
<text x="228.7" y="49.8">9</text>
<text x="72.4" y="54.5">PA7 (AD7/PCINT7)</text>
<text x="227.8" y="55.5">12</text>
<text x="43.5" y="61.1">19</text>
<text x="49" y="62.1">XTAL1</text>
<text x="73.4" y="65.8">PB2 (RXD1/AIN0)</text>
<text x="76.2" y="62.1">PB0 (OC0/T0)</text>
<text x="76.2" y="63.9">PB1 (OC2/T1)</text>
<text x="90.7" y="61.1">1</text>
<text x="90.7" y="63">2</text>
<text x="90.7" y="64.9">3</text>
<text x="73.6" y="67.7">PB3 (TXD1/AIN1)</text>
<text x="74.8" y="69.6">PB4 (SS/OC3B)</text>
<text x="77.9" y="71.5">PB5 (MOSI)</text>
<text x="90.7" y="70.5">6</text>
<text x="90.7" y="66.8">4</text>
<text x="90.7" y="68.6">5</text>
<text x="43.5" y="72.4">18</text>
<text x="49" y="73.3">XTAL2</text>
<text x="77.9" y="73.3">PB6 (MISO)</text>
<text x="78.7" y="75.2">PB7 (SCK)</text>
<text x="90.7" y="72.4">7</text>
<text x="90.7" y="74.3">8</text>
<text x="73.4" y="82.8">PC0 (A8/PCINT8)</text>
<text x="90.7" y="81.8">21</text>
<text x="90.7" y="83.7">22</text>
<text x="44.4" y="85.6">9</text>
<text x="49" y="86.5">RESET</text>
<text x="71.5" y="86.5">PC2 (A10/PCINT10)</text>
<text x="71.8" y="88.4">PC3 (A11/PCINT11)</text>
<text x="73.4" y="84.6">PC1 (A9/PCINT9)</text>
<text x="90.7" y="85.6">23</text>
<text x="90.7" y="87.4">24</text>
<text x="90.7" y="89.3">25</text>
<text x="71.5" y="90.3">PC4 (A12/PCINT12)</text>
<text x="71.5" y="92.2">PC5 (A13/PCINT13)</text>
<text x="71.5" y="94">PC6 (A14/PCINT14)</text>
<text x="71.5" y="95.9">PC7 (A15/PCINT15)</text>
<text x="90.7" y="91.2">26</text>
<text x="90.7" y="93.1">27</text>
<text x="90.7" y="95">28</text>
<text x="73.4" y="107.2">PD2 (INT0/XCK1)</text>
<text x="77.6" y="103.4">PD0 (RXD0)</text>
<text x="77.8" y="105.3">PD1 (TXD0)</text>
<text x="90.7" y="102.5">10</text>
<text x="90.7" y="106.3">12</text>
<text x="90.7" y="104.4">11</text>
<text x="66.3" y="111">PD4 (TOSC1/XCK0/OC3A)</text>
<text x="71.3" y="112.8">PD5 (OC1A/TOSC2)</text>
<text x="74.1" y="109.1">PD3 (INT1/ICP3)</text>
<text x="90.7" y="108.1">13</text>
<text x="90.7" y="110">14</text>
<text x="90.7" y="111.9">15</text>
<text x="90.7" y="113.7">16</text>
<text x="79.3" y="114.7">PD6 (WR)</text>
<text x="79.7" y="116.6">PD7 (RD)</text>
<text x="90.7" y="115.7">17</text>
<text x="43.5" y="123.1">20</text>
<text x="49" y="124.1">GND</text>
<text x="74.2" y="124.1">PE0 (ICP1/INT2)</text>
<text x="79" y="126">PE1 (ALE)</text>
<text x="90.7" y="125.1">30</text>
<text x="90.7" y="123.1">31</text>
<text x="258.9" y="123.1">1</text>
<text x="258.9" y="125.1">2</text>
<text x="77.6" y="127.9">PE2 (OC1B)</text>
<text x="90.7" y="126.9">29</text>
<text x="258.9" y="126.9">3</text>
<text x="258.9" y="128.8">4</text>
<text x="258.9" y="130.7">5</text>
<text x="258.9" y="132.5">6</text>
<text x="258.9" y="134.5">7</text>
<text x="29" y="143.8">1</text>
<text x="29" y="141.9">2</text>
<text x="89.2" y="153.2">1</text>
<text x="89.2" y="151.4">2</text>
<text x="258.9" y="166.4">1</text>
<text x="38.9" y="173.9">1</text>
<text x="58.6" y="173.9">2</text>
<text x="258.9" y="168.3">2</text>
<text x="38.9" y="175.8">3</text>
<text x="38.9" y="177.7">5</text>
<text x="38.9" y="179.6">7</text>
<text x="43.3" y="174.9">TCK</text>
<text x="43.3" y="176.8">TDO</text>
<text x="43.3" y="178.6">TMS</text>
<text x="51.3" y="174.9">GND</text>
<text x="51.5" y="176.8">VTG</text>
<text x="51.9" y="178.6">RST</text>
<text x="58.6" y="175.8">4</text>
<text x="58.6" y="177.7">6</text>
<text x="58.6" y="179.6">8</text>
<text x="38.9" y="181.4">9</text>
<text x="43.3" y="180.5">NC</text>
<text x="43.3" y="182.4">TDI</text>
<text x="51.3" y="182.4">GND</text>
<text x="52.7" y="180.5">NC</text>
<text x="58.6" y="181.4">10</text>
</g>
<g font-size="1.7" fill="#0e0e0e">
<text x="230.1" y="32.9">J1</text>
<text x="230.1" y="59.2">Header1x12</text>
<text x="22.6" y="90">Pushbutton</text>
<text x="260.2" y="121.3">J3</text>
<text x="24.7" y="140.1">J6</text>
<text x="260.2" y="138.2">Header1x7</text>
<text x="24.7" y="147.6">Header 1x2</text>
<text x="85" y="149.5">J4</text>
<text x="85" y="157.1">Header 1x2</text>
<text x="260.2" y="164.5">J5</text>
<text x="47.3" y="173">JTAG</text>
<text x="260.2" y="172.1">Header 1x2</text>
</g>
<g font-size="1.7" fill="#262626">
<text x="96.3" y="40.4">PA0</text>
<text x="190.5" y="40.4">WR</text>
<text x="220.6" y="36.6">PA0</text>
<text x="220.6" y="38.5">PA1</text>
<text x="220.6" y="40.4">PA2</text>
<text x="96.3" y="42.3">PA1</text>
<text x="96.3" y="44.2">PA2</text>
<text x="96.3" y="46.1">PA3</text>
<text x="96.3" y="47.9">PA4</text>
<text x="190.5" y="47.9">PC0</text>
<text x="190.5" y="46.1">PC1</text>
<text x="190.5" y="44.2">PC2</text>
<text x="220.6" y="42.3">PA3</text>
<text x="220.6" y="44.2">PA4</text>
<text x="220.6" y="46.1">PA5</text>
<text x="220.6" y="47.9">PA6</text>
<text x="96.3" y="49.8">PA5</text>
<text x="96.3" y="51.7">PA6</text>
<text x="96.3" y="53.6">PA7</text>
<text x="190.5" y="49.8">RD</text>
<text x="218.8" y="53.6">OLED_D/C 11</text>
<text x="218.8" y="51.7">WR</text>
<text x="220.6" y="49.8">PA7</text>
<text x="145.3" y="55.5">PE1</text>
<text x="188.6" y="55.5">PA0</text>
<text x="188.6" y="57.3">PA1</text>
<text x="188.6" y="59.2">PA2</text>
<text x="218.8" y="55.5">OLED_CS</text>
<text x="94.4" y="61.1">PB0</text>
<text x="94.4" y="62.9">PB1</text>
<text x="94.4" y="64.9">PB2</text>
<text x="188.6" y="61.1">PA3</text>
<text x="188.6" y="62.9">PA4</text>
<text x="94.4" y="68.6">PB4</text>
<text x="94.4" y="70.5">PB5</text>
<text x="158.1" y="67.1" transform="rotate(-90 158.1 67.1)">PA5</text>
<text x="160" y="67.1" transform="rotate(-90 160 67.1)">PA6</text>
<text x="161.9" y="67.1" transform="rotate(-90 161.9 67.1)">PA7</text>
<text x="94.4" y="72.4">PB6</text>
<text x="94.4" y="74.3">PB7</text>
<text x="94.4" y="81.8">PC0</text>
<text x="94.4" y="83.7">PC1</text>
<text x="34.1" y="85.6">RESET</text>
<text x="94.4" y="85.6">PC2</text>
<text x="94.4" y="87.4">PC3</text>
<text x="94.4" y="89.3">TCK</text>
<text x="132.1" y="87.4">PA0</text>
<text x="94.4" y="95">TDI</text>
<text x="94.4" y="93">TDO</text>
<text x="94.4" y="91.2">TMS</text>
<text x="132.1" y="93">PA1</text>
<text x="132.1" y="95">PA2</text>
<text x="132.1" y="96.8">PA3</text>
<text x="132.1" y="98.7">PA4</text>
<text x="132.1" y="100.6">PA5</text>
<text x="162.3" y="100.6">R_SLIDE</text>
<text x="132.1" y="102.4">PA6</text>
<text x="132.1" y="104.4">PA7</text>
<text x="132.1" y="106.2">PE0</text>
<text x="162.3" y="102.4">L_SLIDE</text>
<text x="162.3" y="106.2">X_JOY</text>
<text x="162.3" y="104.4">Y_JOY</text>
<text x="192.4" y="104.4">OLED_D/C</text>
<text x="192.4" y="106.2">OLED_CS</text>
<text x="94.4" y="113.7">WR</text>
<text x="162.3" y="111.9">RD</text>
<text x="226.3" y="111.9">PC1</text>
<text x="226.3" y="110">PC2</text>
<text x="226.3" y="108.1">PC3</text>
<text x="94.4" y="115.6">RD</text>
<text x="94.4" y="123.1">PE0</text>
<text x="94.4" y="125.1">PE1</text>
<text x="233.8" y="123.1">X_JOY</text>
<text x="233.8" y="125.1">Y_JOY</text>
<text x="233.8" y="126.9">L_SLIDE</text>
<text x="233.8" y="128.8">R_SLIDE</text>
<text x="247.1" y="130.7">PB0</text>
<text x="247.1" y="132.5">PB1</text>
<text x="247.1" y="134.5">PB2</text>
<text x="151" y="160.8">PB7</text>
<text x="151" y="166.4">PB4</text>
<text x="151" y="162.6">PB5</text>
<text x="151" y="164.5">PB6</text>
<text x="32.2" y="173.9">TCK</text>
<text x="151" y="168.3">RESET</text>
<text x="32.2" y="175.8">TDO</text>
<text x="32.2" y="177.7">TMS</text>
<text x="66.1" y="179.6">RESET</text>
<text x="32.2" y="181.4">TDI</text>
</g>
</svg>
